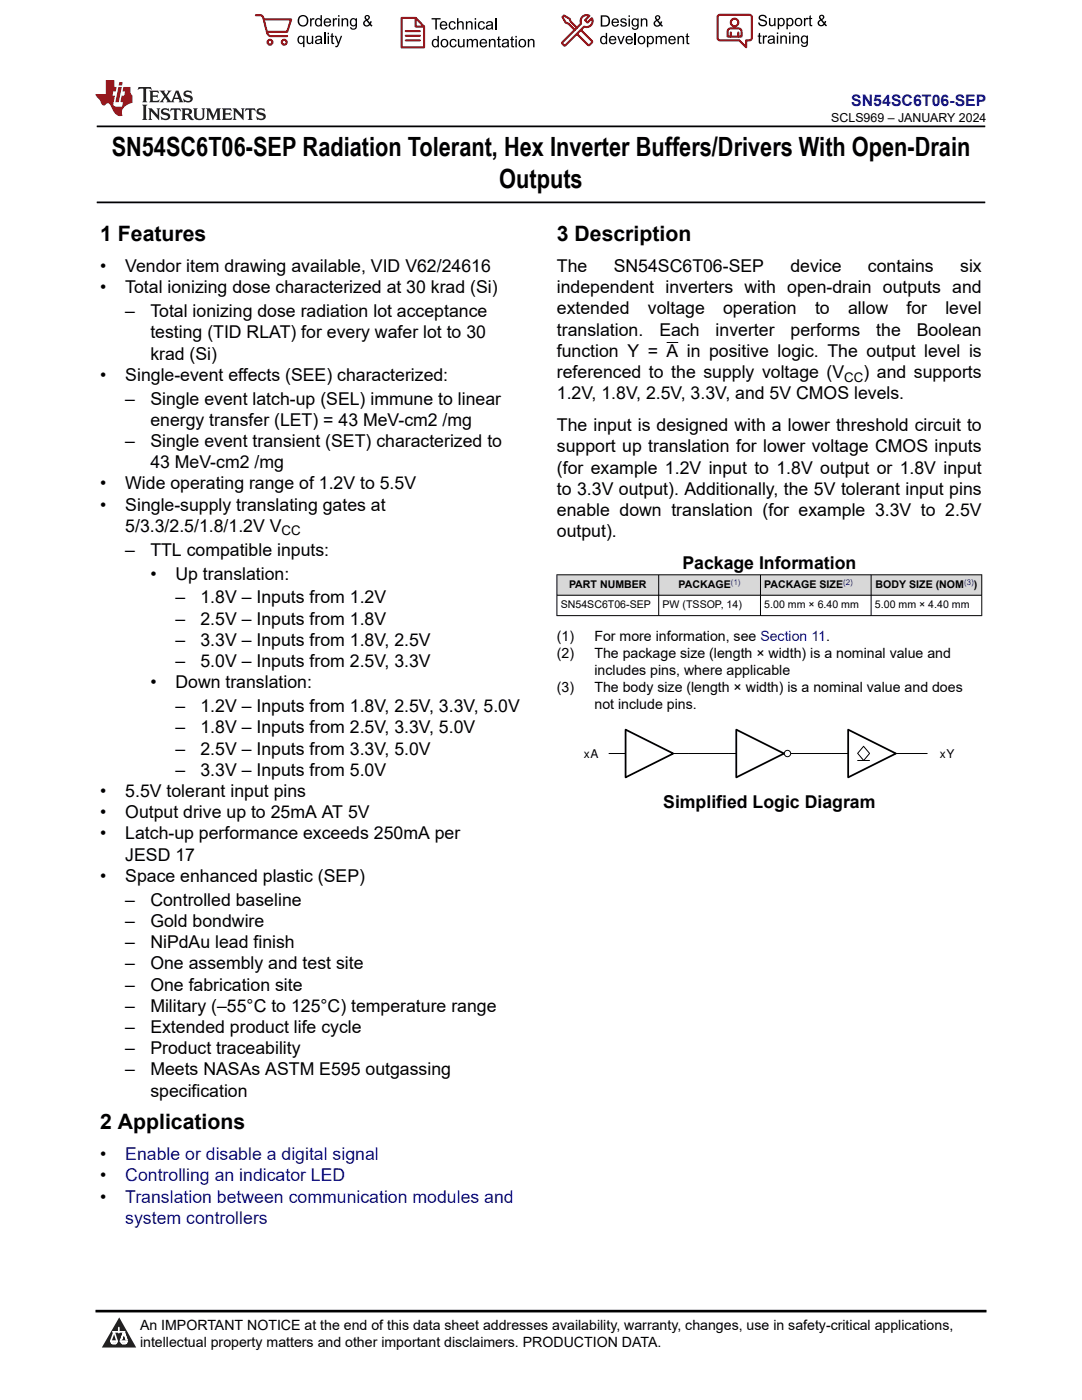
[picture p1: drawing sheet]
<svg xmlns="http://www.w3.org/2000/svg" width="216mm" height="279mm" viewBox="0 0 216 279" stroke-linecap="round" stroke-linejoin="round" font-family="sans-serif">
<path d="M19.3 25.2h177.3M19.3 40.4h177.3" fill="none" stroke="#000" stroke-width=".35"/>
<path d="M133 68.4h2.4" fill="none" stroke="#000" stroke-width=".2"/>
<g fill="#d8d8d8">
<path d="M111.1 114.7h84.8v4.1h-84.8z" fill-rule="evenodd"/>
<path d="M111.2 114.8h20.2v3.9h-20.2z" fill-rule="evenodd"/>
<path d="M131.5 114.8h20.2v3.9h-20.2z" fill-rule="evenodd"/>
<path d="M151.8 114.8h22v3.9h-22z" fill-rule="evenodd"/>
<path d="M173.9 114.8h21.9v3.9h-21.9z" fill-rule="evenodd"/>
</g>
<path d="M111.1 114.7h84.9M111.1 118.8h84.9M111.1 114.7v8.2M131.4 114.7v8.2M151.7 114.7v8.2M173.8 114.7v8.2M195.9 114.7v8.2M111.1 122.9h84.9M121.5 150.4h3.3M134.4 150.4h12.5M157.8 150.4h8.2" fill="none" stroke="#000" stroke-width=".2"/>
<path d="M124.8 145.6l9.6 4.8-9.6 4.7zM146.9 145.6l9.5 4.8-9.5 4.7z" fill="none" stroke="#000" stroke-width=".35"/>
<circle cx="157.1" cy="150.4" r=".63" fill="#fff"/>
<g fill="none" stroke="#000" stroke-width=".2">
<path d="M166 150.4h3.2M171.1 151.8h2.4M172.3 148.9l1.2 1.5-1.2 1.4-1.2-1.5zM178.8 150.4h6.2"/>
<circle cx="157.1" cy="150.4" r=".63"/>
</g>
<path d="M169.2 145.6l9.6 4.8-9.6 4.7z" fill="none" stroke="#000" stroke-width=".35"/>
<path d="M0 0h215.9v23.8h-215.9z" fill-rule="evenodd" fill="#fff"/>
<path d="M27.7 17.4l-.2 .6 .5-.3h.6v.1v2.2l-.2 .4h1l-.2-.4v-2.2v-.1h.5l.5 .3-.1-.6zM29.8 18.1l.2 .4v1.5l-.2 .4h1.9l.1-.6a1.08 1.08 0 0 1-1.3 .2v-.7h.6l.4 .2v-.6l-.4 .2h-.6v-.6l.2-.1a1 1 0 0 1 1 .2l-.1-.5zM31.8 18.1l1 1.1-1 1.2h.9l-.2-.2 .4-.7 .5 .7-.2 .2h1.6l-.2-.2 .1-.4h1l.1 .4-.1 .2h.9l-.2-.3-.8-2h-.5l-1 2.2-.8-1.1 .9-1.1h-.8l.2 .2-.5 .7-.3-.7 .1-.2zM35.2 18.5l.4 1h-.8zM36.8 18.2a.65 .65 0 0 0-.2 .7 .65 .65 0 0 0 .6 .5l.7 .2 .1 .2a.79 .79 0 0 1-.7 .4 .79 .79 0 0 1-.7-.5l.1 .7 .2-.1a.93 .93 0 0 0 1.1 .1 .93 .93 0 0 0 .4-1 1.46 1.46 0 0 0-1.2-.6l-.1-.3a1.09 1.09 0 0 1 1.2 .2l-.2-.6-.1 .1-.6-.2zM28.4 20.9l.2 .4v2.3l-.2 .3h1l-.2-.3v-2.3l.2-.4zM29.6 21.6l.2 .4v1.6l-.2 .3h.8l-.3-.3v-1.4l1.7 1.8v-2l.2-.4h-.8l.2 .2 .1 1.1-1.2-1.3zM32.3 21.8a.65 .65 0 0 0-.2 .7 .65 .65 0 0 0 .7 .4l.6 .2 .1 .2a.79 .79 0 0 1-.7 .4 .79 .79 0 0 1-.7-.5l.1 .7 .2-.1a.93 .93 0 0 0 1.1 .1 .93 .93 0 0 0 .4-.9 1.46 1.46 0 0 0-1.2-.6l-.1-.4a1.09 1.09 0 0 1 1.2 .2l-.2-.6-.1 .1-.6-.1zM34.1 21.6l-.1 .7a.63 .63 0 0 1 .7-.4l.1 1.7-.3 .3h1l-.2-.3v-1.7a.66 .66 0 0 1 .8 .4l-.1-.7zM36.2 21.6l.2 .4v1.6l-.2 .3h.9l-.2-.2v-.7h.5l.1 .2a.79 .79 0 0 0 1.2 .6l-1-.9a.61 .61 0 0 0 .6-.6 .61 .61 0 0 0-.5-.6zM36.9 21.9h.2a.47 .47 0 0 1 .5 .1 .47 .47 0 0 1 .1 .5l-.2 .2h-.6zM38.5 21.6l.2 .2a2.27 2.27 0 0 0 .4 2 1.04 1.04 0 0 0 1.7-.7v-1.3l.2-.2h-.8l.2 .4v1.1a.6 .6 0 0 1-.6 .6 .6 .6 0 0 1-.6-.6v-1.1l.3-.4zM41.1 21.6l.2 .4v1.6l-.2 .3h.7l-.2-.3v-1.5l.9 1.9 .8-1.9v1.5l-.2 .3h1l-.3-.3v-1.6l.3-.4h-.8l-.7 1.5-.7-1.5zM44.3 21.6l.2 .4v1.6l-.2 .3h1.9l.1-.5a1.09 1.09 0 0 1-1.3 .1v-.6h.6l.4 .1v-.6l-.4 .2h-.6v-.6l.2-.1a1.01 1.01 0 0 1 1 .3l-.1-.6zM46.4 21.6l.3 .4v1.6l-.3 .3h.8l-.2-.3v-1.4l1.6 1.8v-2l.2-.4h-.7l.2 .2v1.1l-1.2-1.3zM49 21.6l-.1 .7a.63 .63 0 0 1 .8-.4v1.7l-.3 .3h1l-.2-.3v-1.7a.66 .66 0 0 1 .8 .4l-.1-.7zM51.4 21.8a.65 .65 0 0 0-.2 .7 .65 .65 0 0 0 .6 .4l.6 .2 .2 .2a.79 .79 0 0 1-.8 .4 .79 .79 0 0 1-.6-.5l.1 .7 .2-.1a.93 .93 0 0 0 1 .1 .93 .93 0 0 0 .5-.9 1.46 1.46 0 0 0-1.3-.6l-.1-.4a1.09 1.09 0 0 1 1.3 .2l-.2-.6-.2 .1-.5-.1z" fill="#231f20"/>
<path d="M21.1 16v2.8h-2.1l.1 .3 .9 1a.95 .95 0 0 0 .9 .9 .59 .59 0 0 1 .6-.4 .59 .59 0 0 1 .5 .4l.4 .8a1.59 1.59 0 0 0 2.1 1.3 1.61 1.61 0 0 1 1-2.2l1-.4-.1-1.5a1.59 1.59 0 0 1-.4-1.6h-1.4l-.2 .9h.5l-.1 .8h-.5l-.2 1v.2l.4 .1-.2 .9h-.6a.73 .73 0 0 1-1.1-.7l.3-1.5h-.5l.2-.8h.5l.2-.9h-.5v-1.4zM23.6 17.4l-.6 3h.7l.6-3zM23.8 16.4l-.1 .7h.7l.1-.7z" fill="#ed1c24"/>
<g fill="#000">
<path d="M59.4 4.2a1.12 1.12 0 0 1 2.2 0 1.12 1.12 0 0 1-2.2 0zM59.9 3.5a.89 .89 0 0 0-.1 1.1 .89 .89 0 0 0 1.1 .4 .88 .88 0 0 0 .3-1.3 .88 .88 0 0 0-1.3-.2z" fill-rule="evenodd"/>
<path d="M59.5 7.3l.5-.2 .5 .3v-.3h.3v2.3h-.3v-.8a.74 .74 0 0 1-1 0 .74 .74 0 0 1-.1-1zM59.8 7.5a.57 .57 0 0 0-.2 .7 .57 .57 0 0 0 .8 .2 .57 .57 0 0 0 .1-.7 .57 .57 0 0 0-.7-.2z" fill-rule="evenodd"/>
<path d="M61.9 3.6h.2v.3l.2-.2 .3-.1 .2 .1-.1 .3a.36 .36 0 0 0-.5 0 .36 .36 0 0 0 0 .4v.9h-.3z" fill-rule="evenodd"/>
<path d="M61.2 7.1h.3v.9a.41 .41 0 0 0 .4 .6 .41 .41 0 0 0 .3-.6v-.9h.3v1.7h-.2v-.3a.58 .58 0 0 1-.7 .3 .58 .58 0 0 1-.4-.6z" fill-rule="evenodd"/>
<path d="M63 3.8l.5-.2 .5 .2v-.8h.2v2.3h-.2v-.2a.75 .75 0 0 1-1-.1 .75 .75 0 0 1-.1-1zM63.2 4a.57 .57 0 0 0-.1 .7 .57 .57 0 0 0 .8 .2 .57 .57 0 0 0 .1-.7 .57 .57 0 0 0-.8-.2z" fill-rule="evenodd"/>
<path d="M63 7.3a.74 .74 0 0 1 1-.1 .74 .74 0 0 1 .3 .9v.7h-.3v-.2a.57 .57 0 0 1-.8 .2 .57 .57 0 0 1-.2-.8l1-.3a.41 .41 0 0 0-.4-.4 .41 .41 0 0 0-.4 .4l-.3-.1zM63.2 8.2a.35 .35 0 0 0 .2 .5 .35 .35 0 0 0 .5-.3l.1-.4z" fill-rule="evenodd"/>
<path d="M65.4 6.5h.3v.3h-.3zM65.4 7.1h.3v1.7h-.3z" fill-rule="evenodd"/>
<path d="M64.8 3.8a.76 .76 0 0 1 .9-.1 .76 .76 0 0 1 .4 .8h-1.2a.47 .47 0 0 0 .3 .6 .47 .47 0 0 0 .6-.4l.3 .1a.82 .82 0 0 1-1.3 .3 .82 .82 0 0 1 0-1.3zM65 4l-.1 .3h.9l-.3-.4z" fill-rule="evenodd"/>
<path d="M66.4 3.6h.3v.3l.1-.2 .4-.1 .1 .1-.1 .3a.36 .36 0 0 0-.4 0 .36 .36 0 0 0-.1 .4v.9h-.3z" fill-rule="evenodd"/>
<path d="M66.1 6.7l.3-.1v.5h.3v.3h-.3v.9l.1 .2h.2v.3a.41 .41 0 0 1-.4-.1 .41 .41 0 0 1-.2-.4v-.9h-.2v-.3h.2z" fill-rule="evenodd"/>
<path d="M66.8 7.1h.3l.4 1.4 .5-1.4h.3l-.6 1.7a.57 .57 0 0 1-.8 .6v-.3a.37 .37 0 0 0 .5-.3z" fill-rule="evenodd"/>
<path d="M67.5 3h.2v.3h-.2zM67.5 3.6h.2v1.7h-.2z" fill-rule="evenodd"/>
<path d="M68.2 3.6h.2v.3a.58 .58 0 0 1 .7-.3 .58 .58 0 0 1 .4 .7v1h-.3v-1a.4 .4 0 0 0-.4-.5 .4 .4 0 0 0-.4 .6v.9h-.2z" fill-rule="evenodd"/>
<path d="M70 3.8l.5-.2 .5 .2v-.2h.2v1.5a.71 .71 0 0 1-.5 .8 .71 .71 0 0 1-.8-.5h.2a.46 .46 0 0 0 .6 .3 .46 .46 0 0 0 .3-.6 .78 .78 0 0 1-1.1-.2 .78 .78 0 0 1 .1-1.1zM70.2 4a.53 .53 0 0 0-.1 .8 .53 .53 0 0 0 .8 0 .54 .54 0 0 0 0-.7 .54 .54 0 0 0-.7-.1z" fill-rule="evenodd"/>
<path d="M72.9 3.1a.53 .53 0 0 1 .8 .1 .53 .53 0 0 1-.3 .8l.4 .5 .1-.3 .3 .1-.2 .5 .3 .3-.2 .2-.3-.3a.71 .71 0 0 1-1.2 .1 .71 .71 0 0 1 .4-1.1l-.3-.5zM73 3.5a.3 .3 0 0 0 .6 0 .3 .3 0 0 0-.6 0zM72.9 4.3a.45 .45 0 0 0 0 .7 .45 .45 0 0 0 .7-.2l-.5-.6z" fill-rule="evenodd"/>
<path d="M86.1 3.6h1.8v.3h-.7v2h-.3v-2h-.8z" fill-rule="evenodd"/>
<path d="M86.3 8l.5-.2 .5 .2v-.8h.3v2.2h-.3v-.2a.76 .76 0 0 1-1 0 .76 .76 0 0 1-.1-1zM86.6 8.1a.58 .58 0 0 0-.2 .8 .58 .58 0 0 0 .8 .2 .58 .58 0 0 0 .1-.8 .58 .58 0 0 0-.7-.2z" fill-rule="evenodd"/>
<path d="M88.2 7.9a.81 .81 0 0 1 1.1 .2 .81 .81 0 0 1-.2 1.1 .81 .81 0 0 1-1.1-.1l-.1-.8zM88.3 8.1a.57 .57 0 0 0 0 .9 .57 .57 0 0 0 .8 0 .57 .57 0 0 0 0-.8 .57 .57 0 0 0-.8-.1z" fill-rule="evenodd"/>
<path d="M88 4.4a.77 .77 0 0 1 .9-.1 .77 .77 0 0 1 .4 .8h-1.3a.48 .48 0 0 0 .4 .6 .48 .48 0 0 0 .6-.3h.3a.83 .83 0 0 1-1.3 .4 .83 .83 0 0 1 0-1.4zM88.2 4.6l-.2 .3h1l-.3-.4z" fill-rule="evenodd"/>
<path d="M89.7 4.4a.7 .7 0 0 1 1.2 .3l-.2 .1a.45 .45 0 0 0-.6-.3 .45 .45 0 0 0-.3 .6 .45 .45 0 0 0 .3 .6 .45 .45 0 0 0 .6-.4h.3a.76 .76 0 0 1-1.1 .6 .76 .76 0 0 1-.3-1.1z" fill-rule="evenodd"/>
<path d="M89.9 8a.7 .7 0 0 1 1.2 .3h-.3a.45 .45 0 0 0-.5-.3 .45 .45 0 0 0-.3 .6 .45 .45 0 0 0 .3 .6 .45 .45 0 0 0 .6-.4l.2 .1a.76 .76 0 0 1-1 .5 .76 .76 0 0 1-.4-1.1z" fill-rule="evenodd"/>
<path d="M91.2 3.6h.3v.8a.59 .59 0 0 1 .7-.2 .59 .59 0 0 1 .3 .7v1h-.2v-1a.4 .4 0 0 0-.5-.4 .4 .4 0 0 0-.3 .5v.9h-.3z" fill-rule="evenodd"/>
<path d="M91.4 7.8h.2v.9a.41 .41 0 0 0 .5 .5 .41 .41 0 0 0 .3-.5v-.9h.3v1.6h-.3v-.2a.58 .58 0 0 1-.7 .3 .58 .58 0 0 1-.3-.7z" fill-rule="evenodd"/>
<path d="M93 4.2h.2v.3a.59 .59 0 0 1 .7-.3 .59 .59 0 0 1 .4 .7v1h-.3v-1a.41 .41 0 0 0-.4-.5 .41 .41 0 0 0-.4 .6v.9h-.2z" fill-rule="evenodd"/>
<path d="M93.1 7.8h.3v.2a.56 .56 0 0 1 1 0 .54 .54 0 0 1 .6-.2 .54 .54 0 0 1 .4 .5v1.1h-.3v-1a.34 .34 0 0 0-.3-.4 .34 .34 0 0 0-.4 .3v1.1h-.3v-1a.38 .38 0 0 0-.5-.4 .38 .38 0 0 0-.2 .6v.8h-.3z" fill-rule="evenodd"/>
<path d="M94.7 3.6h.3v.3h-.3zM94.7 4.2h.3v1.7h-.3z" fill-rule="evenodd"/>
<path d="M95.5 4.4a.7 .7 0 0 1 1.3 .3l-.3 .1a.45 .45 0 0 0-.6-.3 .45 .45 0 0 0-.3 .6 .45 .45 0 0 0 .3 .6 .45 .45 0 0 0 .6-.4h.3a.76 .76 0 0 1-1.1 .6 .76 .76 0 0 1-.3-1.1z" fill-rule="evenodd"/>
<path d="M95.9 8a.77 .77 0 0 1 .9-.2 .77 .77 0 0 1 .4 .9h-1.2a.48 .48 0 0 0 .3 .5 .48 .48 0 0 0 .6-.3h.3a.83 .83 0 0 1-1.3 .4 .83 .83 0 0 1 0-1.3zM96.1 8.1l-.1 .4h.9l-.2-.5z" fill-rule="evenodd"/>
<path d="M97.5 7.8h.3v.2a.59 .59 0 0 1 .7-.2 .59 .59 0 0 1 .4 .6v1h-.3v-1a.41 .41 0 0 0-.5-.4 .41 .41 0 0 0-.3 .5v.9h-.3z" fill-rule="evenodd"/>
<path d="M97.1 4.4a.74 .74 0 0 1 1-.1 .74 .74 0 0 1 .3 .9v.7h-.3v-.2a.59 .59 0 0 1-.8 .2 .59 .59 0 0 1-.3-.8l1.1-.3a.42 .42 0 0 0-.4-.4 .42 .42 0 0 0-.5 .4l-.2-.1zM97.3 5.3a.36 .36 0 0 0 .2 .5 .36 .36 0 0 0 .5-.2l.1-.5z" fill-rule="evenodd"/>
<path d="M99.4 7.4l.2-.2v.6h.3v.2h-.3v1l.1 .2h.2l.1 .2a.41 .41 0 0 1-.5 0 .41 .41 0 0 1-.1-.4v-1h-.2v-.2h.2z" fill-rule="evenodd"/>
<path d="M100.3 8a.74 .74 0 0 1 .9-.2 .74 .74 0 0 1 .3 .9l.1 .7h-.3v-.2a.59 .59 0 0 1-.8 .3 .59 .59 0 0 1-.3-.8l1-.3a.42 .42 0 0 0-.3-.4 .42 .42 0 0 0-.5 .3h-.3zM100.5 8.8a.36 .36 0 0 0 .1 .5 .36 .36 0 0 0 .5-.2l.2-.5z" fill-rule="evenodd"/>
<path d="M102 7.4l.3-.2v.6h.3v.2h-.3v1l.1 .2h.2v.2a.41 .41 0 0 1-.5 0 .41 .41 0 0 1-.1-.4v-1h-.2v-.2h.2z" fill-rule="evenodd"/>
<path d="M102.8 7.2h.3v.3h-.3zM102.8 7.8h.3v1.6h-.3z" fill-rule="evenodd"/>
<path d="M103.7 7.9a.81 .81 0 0 1 1.1 .2 .81 .81 0 0 1-.1 1.1 .81 .81 0 0 1-1.2-.1v-.8zM103.9 8.1a.57 .57 0 0 0-.1 .9 .57 .57 0 0 0 .8 0 .57 .57 0 0 0 0-.8 .57 .57 0 0 0-.7-.1z" fill-rule="evenodd"/>
<path d="M105.3 7.8h.3v.2a.59 .59 0 0 1 .7-.2 .59 .59 0 0 1 .4 .6v1h-.3v-1a.41 .41 0 0 0-.5-.4 .41 .41 0 0 0-.3 .5v.9h-.3z" fill-rule="evenodd"/>
<path d="M119.9 3.1h.7a1.12 1.12 0 0 1 1.1 1.1 1.12 1.12 0 0 1-1 1.1h-.8zM120.2 3.3v1.7h.4a.86 .86 0 0 0 .8-.8 .86 .86 0 0 0-.8-.9z" fill-rule="evenodd"/>
<path d="M119.9 7.4l.5-.3 .5 .3v-.8h.2v2.2h-.2v-.2a.75 .75 0 0 1-1 0 .75 .75 0 0 1-.1-1zM120.1 7.5a.57 .57 0 0 0-.1 .8 .57 .57 0 0 0 .8 .2 .57 .57 0 0 0 .1-.8 .57 .57 0 0 0-.8-.2z" fill-rule="evenodd"/>
<path d="M121.7 7.4a.76 .76 0 0 1 .9-.2 .76 .76 0 0 1 .4 .9h-1.2a.47 .47 0 0 0 .3 .5 .47 .47 0 0 0 .6-.3h.3a.82 .82 0 0 1-1.3 .4 .82 .82 0 0 1 0-1.3zM121.9 7.5l-.1 .3h.9l-.3-.4z" fill-rule="evenodd"/>
<path d="M122.2 3.9a.76 .76 0 0 1 .9-.2 .76 .76 0 0 1 .4 .9h-1.2a.47 .47 0 0 0 .4 .5 .47 .47 0 0 0 .5-.3h.3a.82 .82 0 0 1-1.3 .4 .82 .82 0 0 1 0-1.3zM122.5 4l-.2 .3h.9l-.2-.4z" fill-rule="evenodd"/>
<path d="M123.9 3.8a.71 .71 0 0 1 1.1 .3h-.2a.32 .32 0 0 0-.4-.3 .32 .32 0 0 0-.3 .4h.1a.75 .75 0 0 1 .9 .8 .72 .72 0 0 1-.7 .3 .72 .72 0 0 1-.7-.5h.3a.36 .36 0 0 0 .4 .4 .36 .36 0 0 0 .3-.5 .8 .8 0 0 1-.9-.7z" fill-rule="evenodd"/>
<path d="M123.2 7.2h.3l.4 1.3 .5-1.3h.3l-.7 1.6h-.2z" fill-rule="evenodd"/>
<path d="M125.4 3.1h.3v.3h-.3zM125.4 3.7h.3v1.6h-.3z" fill-rule="evenodd"/>
<path d="M125 7.4a.76 .76 0 0 1 .9-.2 .76 .76 0 0 1 .4 .9h-1.2a.47 .47 0 0 0 .3 .5 .47 .47 0 0 0 .6-.3h.3a.82 .82 0 0 1-1.3 .4 .82 .82 0 0 1 0-1.3zM125.2 7.5l-.1 .3h.9l-.2-.4z" fill-rule="evenodd"/>
<path d="M126.2 3.9l.5-.3 .5 .3v-.2h.2v1.4a.71 .71 0 0 1-.5 .8 .71 .71 0 0 1-.8-.5l.2 .1a.46 .46 0 0 0 .6 .2 .46 .46 0 0 0 .3-.6 .78 .78 0 0 1-1.1-.1 .78 .78 0 0 1 .1-1.1zM126.4 4a.53 .53 0 0 0-.1 .8 .53 .53 0 0 0 .8 0 .54 .54 0 0 0 0-.7 .54 .54 0 0 0-.7-.1z" fill-rule="evenodd"/>
<path d="M127.5 7.3a.8 .8 0 0 1 1.1 .2 .8 .8 0 0 1-.1 1.1 .8 .8 0 0 1-1.2-.1v-.8zM127.7 7.5a.56 .56 0 0 0-.1 .9 .56 .56 0 0 0 .8-.1 .56 .56 0 0 0 0-.7 .56 .56 0 0 0-.7-.1z" fill-rule="evenodd"/>
<path d="M127.9 3.7h.2v.2a.58 .58 0 0 1 .7-.2 .58 .58 0 0 1 .4 .6v1h-.3v-1a.4 .4 0 0 0-.4-.4 .4 .4 0 0 0-.4 .5v.9h-.2z" fill-rule="evenodd"/>
<path d="M129.1 7.2h.2v.2a.72 .72 0 0 1 1-.1 .72 .72 0 0 1 .2 1 .64 .64 0 0 1-.5 .5 .64 .64 0 0 1-.6-.2v.8h-.3zM129.5 7.5a.56 .56 0 0 0-.2 .8 .56 .56 0 0 0 .8 .2 .56 .56 0 0 0 .1-.8 .56 .56 0 0 0-.7-.2z" fill-rule="evenodd"/>
<path d="M130.8 7.2h.3v.2a.55 .55 0 0 1 .9 0 .53 .53 0 0 1 .6-.3 .53 .53 0 0 1 .4 .6v1.1h-.2v-1a.34 .34 0 0 0-.3-.4 .34 .34 0 0 0-.4 .3v1.1h-.3v-1a.37 .37 0 0 0-.5-.4 .37 .37 0 0 0-.2 .6v.8h-.3z" fill-rule="evenodd"/>
<path d="M130.8 3.2a.53 .53 0 0 1 .9 .1 .53 .53 0 0 1-.4 .8l.4 .5 .2-.4 .2 .1-.2 .5 .4 .3-.2 .3-.3-.4a.71 .71 0 0 1-1.2 .1 .71 .71 0 0 1 .3-1.1l-.2-.5zM130.9 3.6a.3 .3 0 0 0 .6 0 .3 .3 0 0 0-.6 0zM130.9 4.3a.45 .45 0 0 0 0 .7 .45 .45 0 0 0 .7-.2l-.5-.6z" fill-rule="evenodd"/>
<path d="M133.6 7.4a.76 .76 0 0 1 .9-.2 .76 .76 0 0 1 .3 .9h-1.2a.47 .47 0 0 0 .4 .5 .47 .47 0 0 0 .6-.3h.2a.82 .82 0 0 1-1.2 .4 .82 .82 0 0 1 0-1.3zM133.8 7.5l-.2 .3h1l-.3-.4z" fill-rule="evenodd"/>
<path d="M135.2 7.2h.2v.2a.58 .58 0 0 1 .7-.2 .58 .58 0 0 1 .4 .6v1h-.3v-1a.4 .4 0 0 0-.4-.4 .4 .4 0 0 0-.3 .5v.9h-.3z" fill-rule="evenodd"/>
<path d="M137 6.8l.3-.2v.6h.2v.2h-.2v1v.2h.2l.1 .2a.41 .41 0 0 1-.5 0 .41 .41 0 0 1-.1-.5v-.9h-.2v-.2h.2z" fill-rule="evenodd"/>
<path d="M151.6 3.1a.88 .88 0 0 1 1.4 .5h-.3a.49 .49 0 0 0-.5-.5 .49 .49 0 0 0-.5 .6l.1 .1a1.06 1.06 0 0 1 1.2 1 .95 .95 0 0 1-.9 .4 .95 .95 0 0 1-.8-.7h.3a.58 .58 0 0 0 .6 .5 .58 .58 0 0 0 .5-.6l-.2-.1a.95 .95 0 0 1-1.1-.9z" fill-rule="evenodd"/>
<path d="M151.4 6.7l.3-.2v.6h.2v.2h-.2v1v.2h.2l.1 .2a.41 .41 0 0 1-.5 0 .41 .41 0 0 1-.1-.5v-.9h-.2v-.2h.2z" fill-rule="evenodd"/>
<path d="M152.2 7.1h.3v.2l.1-.2h.4h.1l-.1 .3a.36 .36 0 0 0-.4 0 .36 .36 0 0 0-.1 .5v.8h-.3z" fill-rule="evenodd"/>
<path d="M153.3 7.3a.74 .74 0 0 1 1-.2 .74 .74 0 0 1 .3 .9l.1 .7h-.3l-.1-.2a.57 .57 0 0 1-.8 .3 .57 .57 0 0 1-.1-.9l.9-.2a.41 .41 0 0 0-.4-.4 .41 .41 0 0 0-.4 .3h-.3zM153.5 8.1a.35 .35 0 0 0 .2 .5 .35 .35 0 0 0 .5-.2l.1-.5z" fill-rule="evenodd"/>
<path d="M153.4 3.6h.3v.9a.41 .41 0 0 0 .4 .5 .41 .41 0 0 0 .4-.5v-.9h.2v1.6h-.2v-.2a.58 .58 0 0 1-.7 .2 .58 .58 0 0 1-.4-.6z" fill-rule="evenodd"/>
<path d="M155 6.5h.3v.3h-.3zM155 7.1h.3v1.6h-.3z" fill-rule="evenodd"/>
<path d="M155.2 3.6h.2v.2a.72 .72 0 0 1 1-.1 .72 .72 0 0 1 .2 1 .64 .64 0 0 1-.5 .5 .64 .64 0 0 1-.6-.2v.8h-.3zM155.6 3.9a.56 .56 0 0 0-.2 .8 .56 .56 0 0 0 .8 .2 .56 .56 0 0 0 .1-.8 .56 .56 0 0 0-.7-.2z" fill-rule="evenodd"/>
<path d="M155.7 7.1h.3v.2a.58 .58 0 0 1 .7-.2 .58 .58 0 0 1 .3 .6v1h-.3v-1a.4 .4 0 0 0-.4-.4 .4 .4 0 0 0-.3 .5v.9h-.3z" fill-rule="evenodd"/>
<path d="M156.9 3.6h.3v.2a.72 .72 0 0 1 .9-.1 .72 .72 0 0 1 .2 1 .64 .64 0 0 1-.4 .5 .64 .64 0 0 1-.7-.2v.8h-.3zM157.3 3.9a.56 .56 0 0 0-.1 .8 .56 .56 0 0 0 .7 .2 .56 .56 0 0 0 .2-.8 .56 .56 0 0 0-.8-.2z" fill-rule="evenodd"/>
<path d="M157.4 6.5h.3v.3h-.3zM157.4 7.1h.3v1.6h-.3z" fill-rule="evenodd"/>
<path d="M158.1 7.1h.3v.2a.58 .58 0 0 1 .7-.2 .58 .58 0 0 1 .4 .6v1h-.3v-1a.4 .4 0 0 0-.5-.4 .4 .4 0 0 0-.3 .5v.9h-.3z" fill-rule="evenodd"/>
<path d="M158.8 3.7a.8 .8 0 0 1 1.1 .2 .8 .8 0 0 1-.1 1.1 .8 .8 0 0 1-1.1-.1l-.1-.8zM159 3.9a.56 .56 0 0 0-.1 .9 .56 .56 0 0 0 .9 0 .56 .56 0 0 0-.1-.8 .56 .56 0 0 0-.7-.1z" fill-rule="evenodd"/>
<path d="M160 7.3l.5-.2 .5 .2v-.2h.2v1.4a.71 .71 0 0 1-.5 .9 .71 .71 0 0 1-.9-.5h.3a.46 .46 0 0 0 .6 .2 .46 .46 0 0 0 .2-.6 .78 .78 0 0 1-1-.1 .78 .78 0 0 1 .1-1.1zM160.2 7.4a.53 .53 0 0 0-.1 .8 .53 .53 0 0 0 .8 0 .54 .54 0 0 0 0-.7 .54 .54 0 0 0-.7-.1z" fill-rule="evenodd"/>
<path d="M160.4 3.6h.3v.2l.1-.2h.4h.1l-.1 .3a.36 .36 0 0 0-.4 0 .36 .36 0 0 0-.1 .5v.8h-.3z" fill-rule="evenodd"/>
<path d="M161.5 3.2l.3-.2v.6h.3v.2h-.3v1v.2h.3v.2a.41 .41 0 0 1-.5 0 .41 .41 0 0 1-.1-.5v-.9h-.2v-.2h.2z" fill-rule="evenodd"/>
<path d="M163.6 3.1a.53 .53 0 0 1 .8 .1 .53 .53 0 0 1-.3 .8l.4 .5 .1-.3h.3l-.2 .5 .3 .3-.2 .3-.3-.3a.71 .71 0 0 1-1.2 .1 .71 .71 0 0 1 .4-1.2l-.3-.5zM163.7 3.5a.3 .3 0 0 0 .5 0 .3 .3 0 0 0-.5 0zM163.6 4.2a.45 .45 0 0 0 0 .8 .45 .45 0 0 0 .7-.3l-.5-.6z" fill-rule="evenodd"/>
</g>
<path d="M64.8 6.5v2.3M98.9 3.6v2.3M126.8 6.6v2.2" fill="none" stroke="#000" stroke-width=".28"/>
<g fill="none" stroke="#de0000" stroke-width=".42">
<path d="M51.1 3l1 .1a1.4 1.4 0 0 1 .6 1.2l.7 2.5a.95 .95 0 0 0 1.1 .4h2.8M52.7 3.9h5.4l-.8 2.4h-4M80.1 3.6h2.8v1.7h1.7v4.2h-4.5zM81 7.1h2.8M81 6.2h2.8M81 8.1h2.8M82.9 3.6l1.7 1.7M115.1 5.5l-1.3-1.2-.1-.5-1.2-.7-.3 .3 .7 1.1 .5 .2 1.3 1.3M115.9 6l2.2 2.2v.3l-.5 .5h-.3l-2.2-2.2zM115.9 6l.7-.7a1.19 1.19 0 0 0 1.3-.3 1.19 1.19 0 0 0 .2-1.4l-.9 .9-.4-.5 .8-.8a1.19 1.19 0 0 0-1.4 .1 1.19 1.19 0 0 0-.2 1.4l-3.8 3.7v.3l.3 .3h.3l2.3-2.2M143.2 3.2l.4-.2h6l.4 .2v4.4l-.2 .4-.9 .1v1.3l-1.4-1.3h-3.9l-.4-.3zM145.4 5.8l.4-.1h1.6a.61 .61 0 0 1 .6 .6v1h-2.8v-1z"/>
<path d="M145.8 6.5v.8M147.3 6.5v.8"/>
<circle cx="53.9" cy="8.4" r=".49"/>
<circle cx="56.7" cy="8.4" r=".49"/>
<circle cx="146.6" cy="4.5" r=".75"/>
</g>
<path d="M0 261.4h215.9v18h-215.9z" fill-rule="evenodd" fill="#fff"/>
<path d="M23.8 262.9l3.4 6h-6.9z" fill="#231f20"/>
<path d="M22.1 267.7h1.3l-.4 .5h-.3a.55 .55 0 0 1-.6-.5z" fill-rule="evenodd" fill="#fff"/>
<path d="M22.1 267.7h1.3l-.4 .5h-.3a.55 .55 0 0 1-.6-.5z" fill="none" stroke="#231f20" stroke-width=".34"/>
<path d="M22.1 267.7h1.3l-.4 .5h-.5zM22.6 265.8h.1M22.6 265.8h2.3zM23.7 265.9h.1M23.7 264.9v1zM24 267.7h.1" fill="none" stroke="#fff" stroke-width=".34"/>
<path d="M24.7 265.8l-.7 1.9z" fill="#fff"/>
<path d="M24.7 265.8l-.7 1.9z" fill="none" stroke="#fff" stroke-width=".34"/>
<path d="M24.7 265.8l.7 1.9z" fill="#fff"/>
<path d="M22.8 265.8l-.7 1.9zM22.8 265.8l.6 1.9zM24.7 265.8l.7 1.9zM25.3 267.7h.1" fill="none" stroke="#fff" stroke-width=".34"/>
<path d="M24.1 267.7h1.3a.65 .65 0 0 1-.6 .5 .65 .65 0 0 1-.7-.5z" fill-rule="evenodd" fill="#fff"/>
<path d="M24.1 267.7h1.3a.65 .65 0 0 1-.6 .5 .65 .65 0 0 1-.7-.5z" fill="none" stroke="#231f20" stroke-width=".34"/>
<path d="M24 267.7h.1M24.1 267.7h1.3l-.4 .5h-.5z" fill="none" stroke="#fff" stroke-width=".34"/>
<path d="M19 261.7h177.8" fill="none" stroke="#000" stroke-width=".53"/>
<g font-size="5.3">
<text x="22.3" y="31.2">SN54SC6T06-SEP Radiation Tolerant, Hex Inverter Buffers/Drivers With Open-Drain</text>
<text x="99.6" y="37.5">Outputs</text>
</g>
<g font-size="4.2">
<text x="20" y="48.1">1 Features</text>
<text x="111.1" y="48.1">3 Description</text>
<text x="20" y="225.4">2 Applications</text>
</g>
<g font-size="3.5">
<text x="20" y="54.3">•</text>
<text x="20" y="58.5">•</text>
<text x="25" y="54.3">Vendor item drawing available, VID V62/24616</text>
<text x="25" y="58.5">Total ionizing dose characterized at 30 krad (Si)</text>
<text x="111.1" y="58.5">independent inverters with open-drain outputs and</text>
<text x="111.1" y="54.3">The</text>
<text x="122.5" y="54.3">SN54SC6T06-SEP</text>
<text x="157.7" y="54.3">device</text>
<text x="173.2" y="54.3">contains</text>
<text x="191.6" y="54.3">six</text>
<text x="25" y="63.3">–</text>
<text x="30" y="63.3">Total ionizing dose radiation lot acceptance</text>
<text x="111.1" y="62.8">extended</text>
<text x="129.3" y="62.8">voltage</text>
<text x="144.3" y="62.8">operation</text>
<text x="162.6" y="62.8">to</text>
<text x="169.2" y="62.8">allow</text>
<text x="180.9" y="62.8">for</text>
<text x="188.6" y="62.8">level</text>
<text x="30" y="67.5">testing (TID RLAT) for every wafer lot to 30</text>
<text x="30" y="71.7">krad (Si)</text>
<text x="111.1" y="67">translation.</text>
<text x="111.1" y="71.2">function Y = A in positive logic. The output level is</text>
<text x="131.6" y="67">Each</text>
<text x="142.8" y="67">inverter</text>
<text x="157.7" y="67">performs</text>
<text x="174.9" y="67">the</text>
<text x="182.9" y="67">Boolean</text>
<text x="20" y="76">•</text>
<text x="25" y="76">Single-event effects (SEE) characterized:</text>
<text x="111.1" y="75.5">referenced to the supply voltage (V</text>
<text x="172.3" y="75.5">) and supports</text>
<text x="25" y="80.7">–</text>
<text x="30" y="80.7">Single event latch-up (SEL) immune to linear</text>
<text x="111.1" y="79.7">1.2V, 1.8V, 2.5V, 3.3V, and 5V CMOS levels.</text>
<text x="25" y="89.2">–</text>
<text x="30" y="85">energy transfer (LET) = 43 MeV-cm2 /mg</text>
<text x="30" y="89.2">Single event transient (SET) characterized to</text>
<text x="111.1" y="86">The input is designed with a lower threshold circuit to</text>
<text x="30" y="93.4">43 MeV-cm2 /mg</text>
<text x="111.1" y="94.5">(for example 1.2V input to 1.8V output or 1.8V input</text>
<text x="111.1" y="90.3">support up translation for lower voltage CMOS inputs</text>
<text x="20" y="97.7">•</text>
<text x="20" y="101.9">•</text>
<text x="25" y="97.7">Wide operating range of 1.2V to 5.5V</text>
<text x="25" y="101.9">Single-supply translating gates at</text>
<text x="111.1" y="98.7">to 3.3V output). Additionally, the 5V tolerant input pins</text>
<text x="25" y="106.1">5/3.3/2.5/1.8/1.2V V</text>
<text x="111.1" y="103">enable down translation (for example 3.3V to 2.5V</text>
<text x="111.1" y="107.2">output).</text>
<text x="25" y="110.9">–</text>
<text x="30" y="110.9">TTL compatible inputs:</text>
<text x="136.2" y="113.6">Package Information</text>
<text x="30" y="115.7">•</text>
<text x="35" y="115.7">Up translation:</text>
<text x="35" y="120.4">–</text>
<text x="35" y="124.7">–</text>
<text x="40" y="120.4">1.8V – Inputs from 1.2V</text>
<text x="40" y="124.7">2.5V – Inputs from 1.8V</text>
<text x="35" y="128.9">–</text>
<text x="40" y="128.9">3.3V – Inputs from 1.8V, 2.5V</text>
<text x="30" y="137.4">•</text>
<text x="35" y="133.1">–</text>
<text x="35" y="137.4">Down translation:</text>
<text x="40" y="133.1">5.0V – Inputs from 2.5V, 3.3V</text>
<text x="35" y="142.1">–</text>
<text x="40" y="142.1">1.2V – Inputs from 1.8V, 2.5V, 3.3V, 5.0V</text>
<text x="35" y="146.4">–</text>
<text x="40" y="146.4">1.8V – Inputs from 2.5V, 3.3V, 5.0V</text>
<text x="35" y="150.6">–</text>
<text x="35" y="154.8">–</text>
<text x="40" y="150.6">2.5V – Inputs from 3.3V, 5.0V</text>
<text x="40" y="154.8">3.3V – Inputs from 5.0V</text>
<text x="20" y="159.1">•</text>
<text x="25" y="159.1">5.5V tolerant input pins</text>
<text x="132.3" y="161.3">Simplified Logic Diagram</text>
<text x="20" y="163.3">•</text>
<text x="20" y="167.5">•</text>
<text x="25" y="163.3">Output drive up to 25mA AT 5V</text>
<text x="25" y="167.5">Latch-up performance exceeds 250mA per</text>
<text x="25" y="171.8">JESD 17</text>
<text x="20" y="176">•</text>
<text x="25" y="176">Space enhanced plastic (SEP)</text>
<text x="25" y="180.8">–</text>
<text x="25" y="185">–</text>
<text x="30" y="180.8">Controlled baseline</text>
<text x="30" y="185">Gold bondwire</text>
<text x="25" y="189.2">–</text>
<text x="30" y="189.2">NiPdAu lead finish</text>
<text x="25" y="193.5">–</text>
<text x="25" y="197.7">–</text>
<text x="30" y="193.5">One assembly and test site</text>
<text x="30" y="197.7">One fabrication site</text>
<text x="25" y="201.9">–</text>
<text x="30" y="201.9">Military (–55°C to 125°C) temperature range</text>
<text x="25" y="206.2">–</text>
<text x="30" y="206.2">Extended product life cycle</text>
<text x="25" y="210.4">–</text>
<text x="25" y="214.6">–</text>
<text x="30" y="210.4">Product traceability</text>
<text x="30" y="214.6">Meets NASAs ASTM E595 outgassing</text>
<text x="30" y="218.9">specification</text>
<text x="20" y="231.6">•</text>
<text x="20" y="235.8">•</text>
<text x="20" y="240">•</text>
</g>
<g font-size="3.5" fill="#00f">
<text x="25" y="231.6">Enable or disable a digital signal</text>
<text x="25" y="235.8">Controlling an indicator LED</text>
<text x="25" y="240">Translation between communication modules and</text>
<text x="25" y="244.3">system controllers</text>
</g>
<text font-size="3.2" fill="#00f" x="169.8" y="21.1">SN54SC6T06-SEP</text>
<g font-size="2.8">
<text x="111.1" y="128">(1)</text>
<text x="111.1" y="131.4">(2)</text>
<text x="118.6" y="128">For more information, see Section 11.</text>
<text x="118.6" y="131.4">The package size (length × width) is a nominal value and</text>
<text x="118.6" y="134.8">includes pins, where applicable</text>
<text x="111.1" y="138.2">(3)</text>
<text x="118.6" y="138.2">The body size (length × width) is a nominal value and does</text>
<text x="118.6" y="141.6">not include pins.</text>
<text x="27.9" y="265.5">An IMPORTANT NOTICE at the end of this data sheet addresses availability, warranty, changes, use in safety-critical applications,</text>
<text x="27.9" y="268.9">intellectual property matters and other important disclaimers. PRODUCTION DATA.</text>
</g>
<g font-size="2.6">
<text x="168.5" y="76.2">CC</text>
<text x="56.2" y="106.8">CC</text>
</g>
<text font-size="2.5" x="165.9" y="24.3">SCLS969 – JANUARY 2024</text>
<g font-size="2.4">
<text x="116.5" y="151.3">xA</text>
<text x="187.6" y="151.3">xY</text>
</g>
<g font-size="2.1">
<text x="113.5" y="117.4">PART NUMBER</text>
<text x="135.4" y="117.4">PACKAGE</text>
<text x="152.5" y="117.4">PACKAGE SIZE</text>
<text x="174.7" y="117.4">BODY SIZE (NOM</text>
<text x="194.3" y="117.4">)</text>
<text x="111.9" y="121.4">SN54SC6T06-SEP</text>
<text x="132.2" y="121.4">PW (TSSOP, 14)</text>
<text x="152.5" y="121.4">5.00 mm × 6.40 mm</text>
<text x="174.6" y="121.4">5.00 mm × 4.40 mm</text>
</g>
<g font-size="1.6" fill="#00f">
<text x="145.8" y="116.7">(1)</text>
<text x="168.2" y="116.7">(2)</text>
<text x="192.4" y="116.7">(3)</text>
</g>
</svg>
